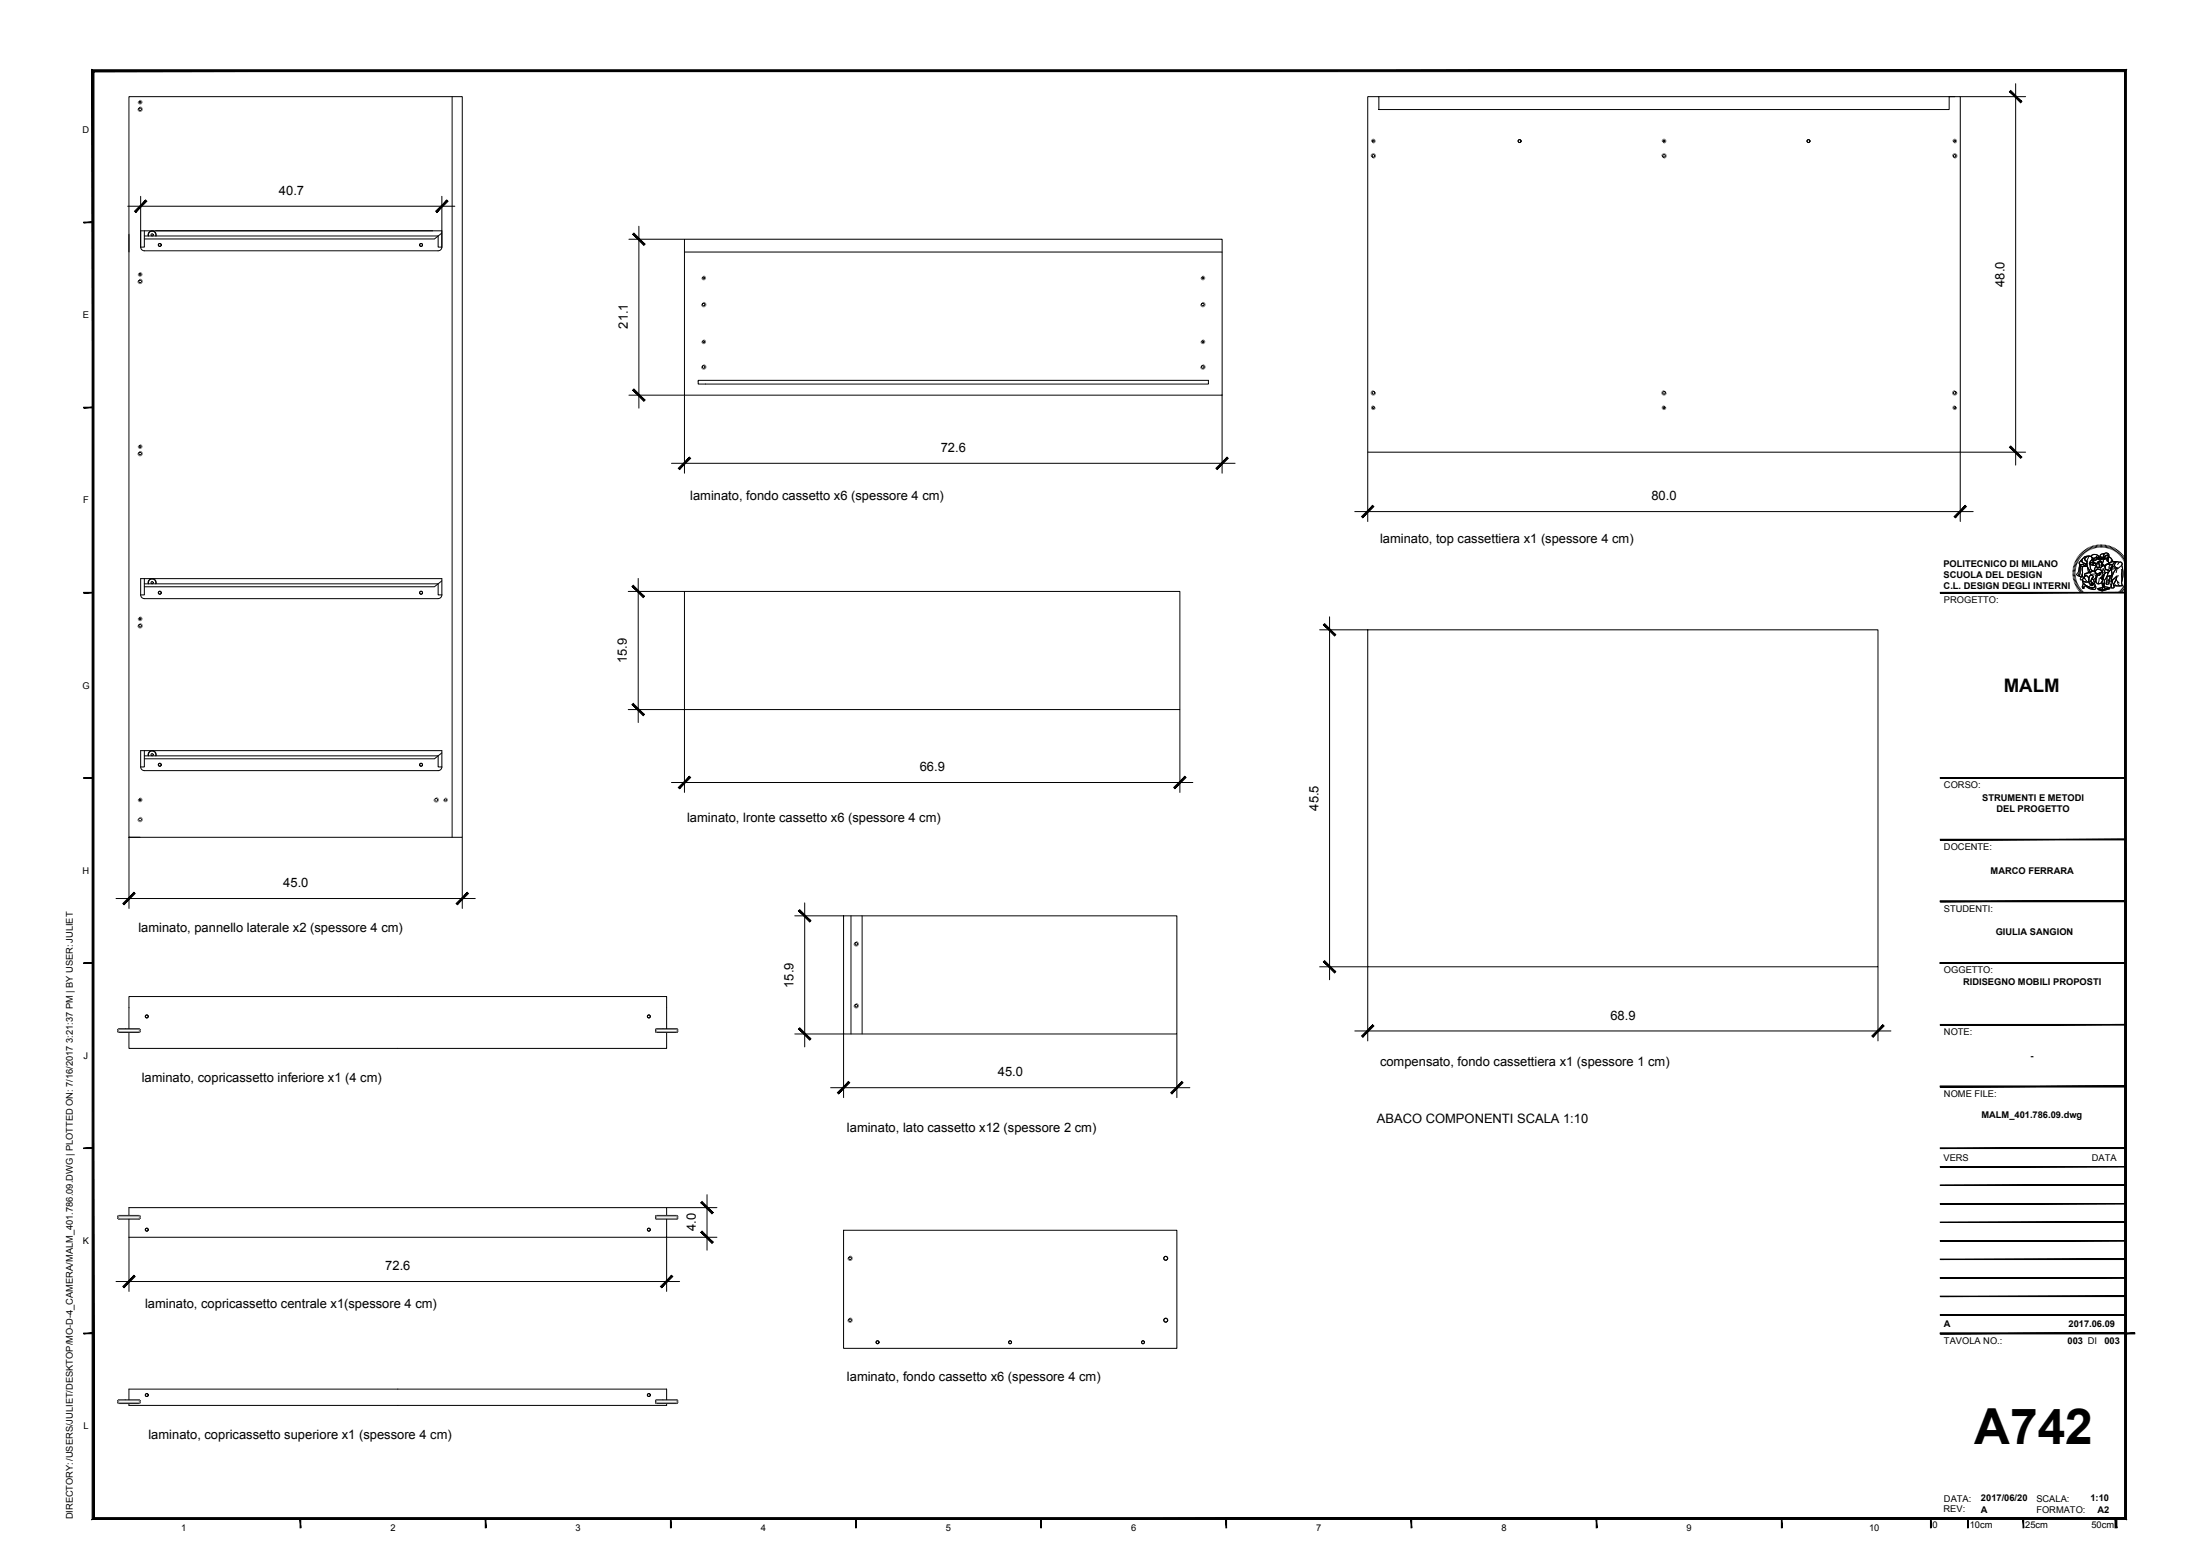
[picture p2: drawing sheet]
<svg xmlns="http://www.w3.org/2000/svg" width="594mm" height="420mm" viewBox="0 0 594 420" stroke-linecap="round" stroke-linejoin="round" font-family="sans-serif">
<!-- layer: 0 -->
<g fill="none" stroke="#000" stroke-width=".27">
<path d="M34.8 26.1h90v200h-90zM122.1 26.1v200M369.3 26.1h3v3.5h154v-3.5h3v96h-160zM372.3 26.1h155.5M34.8 63.3v4.7M38 66.7a1 1 0 0 0 1 1h79.3a1 1 0 0 0 1-1M38 66.7v-4.4h81.3v4.4M39 62.3v4.4h-1M39 63.7h79.3v3h1M40 63.7a1.1 1.1 0 0 1 1.1-1.4 1.1 1.1 0 0 1 1 1.4M40.1 63.7a1.01 1.01 0 0 1 1-1.3 1.01 1.01 0 0 1 .9 1.3M42 62.3h74.8"/>
<path d="M119.3 62.9l-2 1.6h-78.3M184.8 64.6h145.2v42.1h-145.2zM184.8 68.1h145.2M188.5 102.7h137.8v1h-137.8zM39 156.2v4.4h-1M39 157.6h79.3v3h1M40 157.6a1.1 1.1 0 0 1 1.1-1.4 1.1 1.1 0 0 1 1 1.4M40.1 157.6a1.01 1.01 0 0 1 1-1.3 1.01 1.01 0 0 1 .9 1.3M119.3 156.8l-2 1.6h-78.3M184.8 159.7h133.8v31.9h-133.8zM38 160.6a1.02 1.02 0 0 0 1 1h79.3a1.02 1.02 0 0 0 1-1M38 160.6v-4.4h81.3v4.4"/>
<path d="M369.3 170.1h137.8v91h-137.8zM38 207.1a1 1 0 0 0 1 1h79.3a1 1 0 0 0 1-1M38 207.1v-4.4h81.3v4.4M39 202.7v4.4h-1M39 204.1h79.3v3h1M40 204.1a1.1 1.1 0 0 1 1.1-1.4 1.1 1.1 0 0 1 1 1.4M40.1 204.1a1.01 1.01 0 0 1 1-1.3 1.01 1.01 0 0 1 .9 1.3M119.3 203.3l-2 1.6h-78.3M34.8 226.1h3M227.8 247.3h90v31.9h-90zM229.8 247.3v31.9M232.8 247.3v31.9"/>
<path d="M34.8 278.8v4.3h145.2v-4.3M34.8 277.8v-8.7h145.2v8.7M34.8 328.2v-2.1h145.2v2.1M34.8 329.2v4.9h145.2v-4.9M227.8 332.2h90v31.9h-90zM34.8 378v-2.9h145.2v2.9M34.8 379v.5h145.2v-.5"/>
<circle cx="41.1" cy="63.4" r=".3"/>
<circle cx="41.1" cy="157.3" r=".3"/>
<circle cx="41.1" cy="203.8" r=".3"/>
</g>
<!-- layer: particolari -->
<g fill="none" stroke="#000" stroke-width=".27">
<path d="M529.4 26.1h17.6M544.3 22.6v103M34.5 55.7h88.3M38 53v13.7M119.3 53v13.7M169.8 64.6h15M172.5 61.1v49.1M169.8 106.7h15M184.8 106.8v21M330 106.8v21M181.3 125.1h152.2M365.8 138.1h167"/>
<path d="M369.3 122.2v18.6M529.3 122.2v18.6M529.4 122.1h17.6M169.7 159.7h15.1M172.3 156.2v38.9M356.4 170.1h12.9M359 166.6v98M169.7 191.6h15.1M184.8 191.7v22.3M318.6 191.7v22.3M181.3 211.3h140.8M34.8 226.2v19.1"/>
<path d="M124.8 226.2v19.1M31.3 242.6h97M214.6 247.3h13.1M217.3 243.8v38.9M32 277.8h5.6l.2 .2v.6l-.2 .2h-5.6l-.2-.2v-.6zM177.2 277.8h5.6l.2 .2v.6l-.2 .2h-5.6l-.2-.2v-.6zM214.6 279.2h13.1M227.8 279.3v17.1M317.8 279.3v17.1M356.4 261.1h12.9M365.8 278.4h144.8M369.3 261.1v20"/>
<path d="M507.1 261.1v20M224.3 293.7h97M31.8 328.4l.2-.2h5.6l.2 .2v.6l-.2 .2h-5.6l-.2-.2zM34.8 334.2v14.5M177 328.4l.2-.2h5.6l.2 .2v.6l-.2 .2h-5.6l-.2-.2zM180 334.2v14.5M180.1 326.1h13.5M180.1 334.1h13.5M190.9 322.6v15M31.3 346h152.2M32 378h5.6l.2 .2v.6l-.2 .2h-5.6l-.2-.2v-.6zM177.2 378h5.6l.2 .2v.6l-.2 .2h-5.6l-.2-.2v-.6z"/>
<circle cx="37.8" cy="29.5" r=".4"/>
<circle cx="37.8" cy="27.6" r=".3"/>
<circle cx="370.8" cy="38.1" r=".3"/>
<circle cx="410.3" cy="38.1" r=".4"/>
<circle cx="449.3" cy="38.1" r=".3"/>
<circle cx="488.4" cy="38.1" r=".4"/>
<circle cx="527.8" cy="38.1" r=".3"/>
<circle cx="370.8" cy="42.1" r=".4"/>
<circle cx="449.3" cy="42.1" r=".4"/>
<circle cx="527.8" cy="42.1" r=".4"/>
<circle cx="37.8" cy="76" r=".4"/>
<circle cx="37.8" cy="74.1" r=".3"/>
<circle cx="43.2" cy="66.1" r=".4"/>
<circle cx="113.7" cy="66.1" r=".4"/>
<circle cx="190" cy="75.1" r=".3"/>
<circle cx="324.8" cy="75.1" r=".3"/>
<circle cx="190" cy="82.2" r=".4"/>
<circle cx="190" cy="99.1" r=".4"/>
<circle cx="190" cy="92.3" r=".3"/>
<circle cx="324.8" cy="99.1" r=".4"/>
<circle cx="324.8" cy="82.2" r=".4"/>
<circle cx="324.8" cy="92.3" r=".3"/>
<circle cx="370.8" cy="106.1" r=".4"/>
<circle cx="370.8" cy="110.1" r=".3"/>
<circle cx="449.3" cy="106.1" r=".4"/>
<circle cx="449.3" cy="110.1" r=".3"/>
<circle cx="527.8" cy="106.1" r=".4"/>
<circle cx="527.8" cy="110.1" r=".3"/>
<circle cx="37.8" cy="122.5" r=".4"/>
<circle cx="37.8" cy="120.6" r=".3"/>
<circle cx="37.8" cy="169" r=".4"/>
<circle cx="37.8" cy="167.1" r=".3"/>
<circle cx="43.2" cy="160.1" r=".4"/>
<circle cx="113.7" cy="160.1" r=".4"/>
<circle cx="37.8" cy="216" r=".3"/>
<circle cx="43.2" cy="206.5" r=".4"/>
<circle cx="113.7" cy="206.5" r=".4"/>
<circle cx="117.8" cy="216" r=".4"/>
<circle cx="120.3" cy="216" r=".3"/>
<circle cx="37.8" cy="221.3" r=".4"/>
<circle cx="231.2" cy="254.9" r=".4"/>
<circle cx="39.6" cy="274.5" r=".4"/>
<circle cx="175.2" cy="274.5" r=".4"/>
<circle cx="231.2" cy="271.6" r=".4"/>
<circle cx="39.6" cy="332" r=".4"/>
<circle cx="175.2" cy="332" r=".4"/>
<circle cx="229.5" cy="339.8" r=".4"/>
<circle cx="314.8" cy="339.8" r=".52"/>
<circle cx="229.5" cy="356.5" r=".4"/>
<circle cx="314.8" cy="356.5" r=".52"/>
<circle cx="39.6" cy="376.7" r=".4"/>
<circle cx="175.2" cy="376.7" r=".4"/>
<circle cx="237" cy="362.4" r=".4"/>
<circle cx="272.8" cy="362.4" r=".4"/>
<circle cx="308.6" cy="362.4" r=".4"/>
</g>
<!-- layer: filatura -->
<g fill="none" stroke="#808080" stroke-width=".27">
<path d="M37.8 28.9a.6 .6 0 0 1 .6 .6 .6 .6 0 0 1-.6 .6 .6 .6 0 0 1-.6-.6M37.8 27.1a.5 .5 0 0 1 .5 .5 .5 .5 0 0 1-.5 .5 .5 .5 0 0 1-.5-.5M370.3 38.1a.5 .5 0 0 1 .5-.5 .5 .5 0 0 1 .5 .5 .5 .5 0 0 1-.5 .5M448.8 38.1a.5 .5 0 0 1 .5-.5 .5 .5 0 0 1 .5 .5 .5 .5 0 0 1-.5 .5M527.3 38.1a.5 .5 0 0 1 .5-.5 .5 .5 0 0 1 .6 .5 .5 .5 0 0 1-.6 .5M370.2 42.1a.6 .6 0 0 1 .6-.6 .6 .6 0 0 1 .6 .6 .6 .6 0 0 1-.6 .6M448.7 42.1a.6 .6 0 0 1 .6-.6 .6 .6 0 0 1 .6 .6 .6 .6 0 0 1-.6 .6M527.3 42.1a.6 .6 0 0 1 .5-.6 .6 .6 0 0 1 .6 .6 .6 .6 0 0 1-.6 .6M37.8 75.4a.6 .6 0 0 1 .6 .6 .6 .6 0 0 1-.6 .6 .6 .6 0 0 1-.6-.6M37.8 73.6a.5 .5 0 0 1 .5 .5 .5 .5 0 0 1-.5 .5 .5 .5 0 0 1-.5-.5M190 74.6a.5 .5 0 0 1 .5 .5 .5 .5 0 0 1-.5 .5 .5 .5 0 0 1-.5-.5M324.8 74.6a.5 .5 0 0 1 .5 .5 .5 .5 0 0 1-.5 .5 .5 .5 0 0 1-.5-.5"/>
<path d="M190 98.5a.6 .6 0 0 1 .6 .6 .6 .6 0 0 1-.6 .6 .6 .6 0 0 1-.6-.6M190 81.7a.6 .6 0 0 1 .6 .5 .6 .6 0 0 1-.6 .6 .6 .6 0 0 1-.6-.6M190 91.8a.5 .5 0 0 1 .5 .5 .5 .5 0 0 1-.5 .5 .5 .5 0 0 1-.5-.5M324.8 98.5a.6 .6 0 0 1 .6 .6 .6 .6 0 0 1-.6 .6 .6 .6 0 0 1-.6-.6M324.8 81.7a.6 .6 0 0 1 .6 .5 .6 .6 0 0 1-.6 .6 .6 .6 0 0 1-.6-.6M324.8 91.8a.5 .5 0 0 1 .5 .5 .5 .5 0 0 1-.5 .5 .5 .5 0 0 1-.5-.5M370.8 105.5a.6 .6 0 0 0-.6 .6 .6 .6 0 0 0 .6 .6 .6 .6 0 0 0 .6-.6M370.8 109.6a.5 .5 0 0 0-.5 .5 .5 .5 0 0 0 .5 .5 .5 .5 0 0 0 .5-.5M449.3 105.5a.6 .6 0 0 0-.6 .6 .6 .6 0 0 0 .6 .6 .6 .6 0 0 0 .6-.6M449.3 109.6a.5 .5 0 0 0-.5 .5 .5 .5 0 0 0 .5 .5 .5 .5 0 0 0 .5-.5M527.8 105.5a.6 .6 0 0 0-.5 .6 .6 .6 0 0 0 .5 .6 .6 .6 0 0 0 .6-.6M527.8 109.6a.5 .5 0 0 0-.5 .5 .5 .5 0 0 0 .5 .5 .5 .5 0 0 0 .6-.5"/>
<path d="M37.8 121.9a.6 .6 0 0 1 .6 .6 .6 .6 0 0 1-.6 .6 .6 .6 0 0 1-.6-.6M37.8 120.1a.5 .5 0 0 1 .5 .5 .5 .5 0 0 1-.5 .5 .5 .5 0 0 1-.5-.5M37.8 168.4a.6 .6 0 0 1 .6 .6 .6 .6 0 0 1-.6 .6 .6 .6 0 0 1-.6-.6M37.8 166.6a.5 .5 0 0 1 .5 .5 .5 .5 0 0 1-.5 .5 .5 .5 0 0 1-.5-.5M37.8 215.5a.5 .5 0 0 1 .5 .5 .5 .5 0 0 1-.5 .5 .5 .5 0 0 1-.5-.5M117.8 215.4a.6 .6 0 0 1 .6 .6 .6 .6 0 0 1-.6 .6 .6 .6 0 0 1-.6-.6M120.3 215.5a.5 .5 0 0 1 .5 .5 .5 .5 0 0 1-.5 .5 .5 .5 0 0 1-.5-.5M37.8 220.7a.6 .6 0 0 1 .6 .6 .6 .6 0 0 1-.6 .6 .6 .6 0 0 1-.6-.6M231.2 254.3a.6 .6 0 0 1 .6 .6 .6 .6 0 0 1-.6 .6 .6 .6 0 0 1-.6-.6M31.8 278h6M31.8 278.6h6M32 277.8v1"/>
<path d="M37.6 277.8v1M177 278h6M177 278.6h6M177.2 277.8v1M182.8 277.8v1M231.2 271a.6 .6 0 0 1 .6 .6 .6 .6 0 0 1-.6 .6 .6 .6 0 0 1-.6-.6M31.8 328.4h6M31.8 329h6M32 328.2v1M37.6 328.2v1M177 328.4h6M177 329h6"/>
<path d="M177.2 328.2v1M182.8 328.2v1M229.5 339.2a.6 .6 0 0 1 .6 .6 .6 .6 0 0 1-.6 .6 .6 .6 0 0 1-.6-.6M229.5 355.9a.6 .6 0 0 1 .6 .6 .6 .6 0 0 1-.6 .6 .6 .6 0 0 1-.6-.6M31.8 378.2h6M31.8 378.8h6M32 378v1M37.6 378v1M177 378.2h6M177 378.8h6M177.2 378v1M182.8 378v1"/>
</g>
<!-- layer: particolari -->
<path d="M25.1 19.1h534.1v381.5h-534.1z" fill="none" stroke="#fff" stroke-width=".27"/>
<!-- layer: 0 -->
<g fill="#000" stroke="#000" stroke-width=".27">
<path d="M542.6 24.8l3 3 .4-.4zM542.6 24.8l.4-.4 3 3z"/>
<path d="M39.3 54l-2.6 3.4 2.9-3.1zM39.3 54l-2.6 3.4-.4-.4z"/>
<path d="M117.7 57l.3 .4 2.7-3.4zM120.7 54l.3 .3-3 3.1z"/>
<path d="M170.9 63.3l3 3 .3-.4zM170.9 63.3l.3-.4 3 3z"/>
<path d="M171.2 105l-.3 .4 3.3 2.6zM170.9 105.4l3.3 2.6-.3 .4z"/>
<path d="M186.2 123.5l-2.7 3.3 3-3zM183.2 126.4l3-2.9-2.7 3.3z"/>
<path d="M328.3 126.4l.4 .4 2.7-3.3zM331.4 123.5l.3 .3-3 3z"/>
<path d="M370.7 136.5l-2.7 3.3 3-3zM370.7 136.5l-2.7 3.3-.3-.3z"/>
<path d="M530.7 136.5l-3 3 .3 .3zM530.7 136.5l.3 .3-3 3z"/>
<path d="M543 120.4l-.4 .4 3.4 2.6zM542.6 120.8l3.4 2.6-.4 .4z"/>
<path d="M170.7 158.4l3 3 .3-.4zM170.7 158.4l.3-.4 3 3z"/>
<path d="M357.4 168.7l3 3 .3-.3zM357.4 168.7l.3-.3 3 3z"/>
<path d="M171 189.9l-.3 .4 3.3 2.6zM170.7 190.3l3.3 2.6-.3 .4z"/>
<path d="M186.2 209.6l-2.7 3.4 3-3zM186.2 209.6l-2.7 3.4-.3-.4z"/>
<path d="M316.9 212.6l.4 .4 2.7-3.4zM320 209.6l.3 .4-3 3z"/>
<path d="M36.2 241l-2.7 3.3 3-3zM36.2 241l-2.7 3.3-.3-.3z"/>
<path d="M123.2 244l.3 .3 2.7-3.3zM126.2 241l.3 .3-3 3z"/>
<path d="M215.6 246l3 3 .4-.4zM215.6 246l.4-.4 3 3z"/>
<path d="M357.7 259.4l-.3 .3 3.3 2.7zM357.4 259.7l3.3 2.7-.3 .3z"/>
<path d="M216 277.5l-.4 .4 3.4 2.6zM215.6 277.9l3.4 2.6-.4 .4z"/>
<path d="M370.7 276.7l-2.7 3.3 3-2.9zM370.7 276.7l-2.7 3.3-.3-.3z"/>
<path d="M505.5 279.7l.3 .3 2.7-3.3zM508.5 276.7l.3 .4-3 2.9z"/>
<path d="M229.1 292l-2.6 3.4 3-3zM229.1 292l-2.6 3.4-.4-.3z"/>
<path d="M319.1 292l-3 3.1 .4 .3zM319.1 292l.4 .4-3 3z"/>
<path d="M189.6 332.4l-.3 .4 3.3 2.6zM189.3 332.8l3.3 2.6-.3 .4z"/>
<path d="M189.3 324.7l3 3.1 .3-.4zM189.3 324.7l.3-.3 3 3z"/>
<path d="M36.2 344.4l-2.7 3.3 3-3zM33.2 347.4l3-3-2.7 3.3z"/>
<path d="M178.4 347.4l.3 .3 2.7-3.3zM181.4 344.4l.3 .3-3 3z"/>
</g>
<!-- layer: G-ANNO-LOGO -->
<g fill="none" stroke="#000" stroke-width=".27">
<path d="M559.7 154.7h.7M559.7 154.4h.7M559.8 154l.6 .1M559.8 153.7l.7 .1M559.8 153.3l.7 .1M559.9 153l.7 .1M560 152.6l.7 .2M560.1 152.3l.7 .2M560.2 151.9l.7 .3M560.4 151.6l.6 .3M560.4 155l-.7 .1M560.4 155.4h-.7"/>
<path d="M560.5 155.7l-.7 .1M560.5 156l-.7 .1M560.5 151.3l.6 .3M560.6 156.3l-.7 .2M560.7 156.7l-.7 .1M560.7 151l.6 .3M560.7 157l-.6 .2M560.9 157.3l-.7 .2M560.9 150.7l.6 .3M561 157.6l-.6 .3M561.1 150.4l.5 .4M561.1 157.9l-.6 .3"/>
<path d="M561.3 158.2l-.6 .3M561.3 150.1l.5 .4M561.4 158.4l-.5 .4M561.5 149.8l.5 .4M561.6 152.3l.7 .1a.84 .84 0 0 0 1.2-.1l.1 .6-.9 .1a.78 .78 0 0 1-1.1-.5zM561.6 152.3l.1 .5M561.6 158.7l-.5 .4M561.8 149.5l.5 .5M561.8 152.9l-.3 .5-.1 1.4-.3 .6 .3 .2M561.8 159l-.5 .4M561.9 151.4l.3-.3v.3a.81 .81 0 0 0 .9 .8l.4 .1-.5 .3-.6-.2-.4 .1a.51 .51 0 0 1-.6-.4 .51 .51 0 0 1 .4-.6zM562 149.3l.5 .5"/>
<path d="M562 159.2l-.5 .5M562 152.9l-.2 .4-.1 1.5-.3 .8 .8 .2M562 152.9l.5 .1-.2 .4 .1 1.2-.1 1.1-.2 .1a.44 .44 0 0 1-.5-.2 .44 .44 0 0 1 0-.6l.2-1.6zM562.2 151.1l-.5 .6a.44 .44 0 0 0-.2 .5 .44 .44 0 0 0 .4 .3l.5-.1 .5 .3 .6-.4-.4-.1a.75 .75 0 0 1-.9-.8l.1-.5 .5-.5 .8-.2a.82 .82 0 0 1 1.1 .2 .82 .82 0 0 1-.1 1 1.01 1.01 0 0 0-.2 1.5 .98 .98 0 0 0 .8 1.3l-.6 .1M562.2 159.5l-.5 .4M562.3 149l.4 .5M562.3 156.5a1.22 1.22 0 0 0 1.8 .5M562.4 150.8l.5-.5 1.4-.1a.86 .86 0 0 0-1 .2 .86 .86 0 0 0-.2 1l.5 .1-.1 .8-.4-.1a.75 .75 0 0 1-.9-.8zM562.4 156.8l.6 .3 1.1-.1 .4 .7-.1 .3 .3-.2 .2 .4-.1-.6 .3 .4-.2-.4 .5 .1-.9-.6 .4-.8 .3 .1 .4 1.1a.88 .88 0 0 1-.2 1.2 .88 .88 0 0 1-1.2-.2l-1.6-1zM562.4 156.8l.1 .6 .7 .7 2 .8M562.5 159.7l-.5 .5M562.5 153l1.1-.1 .6 1.2v.5l-.4 .1a.6 .6 0 0 0-.8 .7l.1 .1-.3 .4a.56 .56 0 0 1-.5-.8v-1.7z"/>
<path d="M562.5 153l-.2 .6v2.1M562.5 148.8l.5 .5M562.6 157.5l1.6 1a1.02 1.02 0 0 0 1.6-.4 .66 .66 0 0 1 0 1 .66 .66 0 0 1-.9 0l-1.3-.6a.44 .44 0 0 0-.5-.3 .44 .44 0 0 0-.4 .5v.2h-.2a.85 .85 0 0 1 0-1.2zM562.6 157.5l-.1 .2a.79 .79 0 0 0 0 1.2l.3-.2-.2-.1a.52 .52 0 0 1 .5-.4 .52 .52 0 0 1 .5 .3l.8 .5a1.27 1.27 0 0 0 1.5-.1l-.1-.8M562.7 159.9l-.5 .5M562.8 156l-.1-.1a.5 .5 0 0 0-.8-.1 .5 .5 0 0 0 .2 .8 .61 .61 0 0 1 .5-.4 .61 .61 0 0 1 .6 .4l.2 .2M562.8 148.6l.4 .5M563 155.6l.4-.2 .2 .1a.73 .73 0 0 1 .5 1v.5a1.22 1.22 0 0 1-1.8-.5l.6-.3-.1-.2zM563 155l1.2-.5 .3 .2 .2-.4 .5-.1 .5 .2 .3 .4a1 1 0 0 1 .1 1.2 1 1 0 0 1-1.1 .4v-.4a.48 .48 0 0 0-.2-.8 .48 .48 0 0 0-.6 .6l-.1 .2-.6-.6a.34 .34 0 0 1-.5 0 .34 .34 0 0 1 0-.4zM563.1 148.4l.4 .5M563.2 150.5l.9-.3a.75 .75 0 0 1 .9 .6 .75 .75 0 0 1-.6 .9l-.2 .4 .2 .4a1.44 1.44 0 0 0 .5 1.5l.2 .2h-.4l-.2 .5a.39 .39 0 0 1-.4-.2 .39 .39 0 0 1 .1-.5l-.6-1.3v-1.2a.57 .57 0 0 1-.6-.3 .57 .57 0 0 1 .2-.7zM563.3 155.3l.8 .7"/>
<path d="M563.4 155.4l-.5 .4v.4M563.4 148.2l.4 .6M563.6 152.9l-2-.1-.4 1.6-.5 .6 .3 .4M563.7 148l.3 .6M563.8 153.3l.2 1.3M564 150.5l-.4 .7-.1 1.3 .7 1.5a.31 .31 0 0 0-.1 .5 .31 .31 0 0 0 .5 0l.1-.2M564 147.8l.3 .7M564.2 154.6l-.4 .1a.6 .6 0 0 0-.8 .7l.1 .1M564.3 150.2a.99 .99 0 0 0-1.3 1l.6 .3M564.4 147.7l.2 .6M564.5 155.3a.47 .47 0 0 1 .7 .2 .47 .47 0 0 1-.3 .6l-.4 1 .9 .6-.5-.1 .2 .4-.3-.4 .1 .6-.2-.4-.3 .2 .1-.3-.4-.5v-1.1zM564.5 155.3a.47 .47 0 0 1 .7 .2 .47 .47 0 0 1-.3 .6l-.4 1 .9 .7-.5-.2 .2 .4-.3-.4 .1 .6-.2-.4-.3 .2 .1-.3-.4-.5v-1.2z"/>
<path d="M564.5 152.1l.8-.3 .2 .2-.3 .2 .1 .4a.6 .6 0 0 1-.8-.5zM564.5 151.5l.9-.4-.1 .6-1.1 .5zM564.5 152.1a.58 .58 0 0 0 .8 .5M564.6 150.3l.7-.6 1.1 .2a.3 .3 0 0 1 .3 .3 .3 .3 0 0 1-.4 .3l-.2-.2-.7 .5-.5-.2M564.7 147.6l.2 .6M564.8 150l1.1-.3 .7 .4a.22 .22 0 0 1 .1 .3 .22 .22 0 0 1-.2 .1l-.4-.2-.8 .5-.7-.5zM564.9 150.6l.7 .2 .5-.5 .4 .2-.3 .6-.3 .2-.5-.2-.6 .1zM565 147.4l.3 .7M565.2 154.2l.5 .2 .5 .6a.76 .76 0 0 1-.4 1.1M565.2 152.1h.9l-.3 .1a.37 .37 0 0 1-.2 .5 .37 .37 0 0 1-.4-.4zM565.2 156.5l.4 1a.79 .79 0 0 1 0 .9 .79 .79 0 0 1-.9 .3M565.3 151.8l.2 .2"/>
<path d="M565.4 151.5l-.1 .2-1.1 .5M565.4 155l-.8 .2M565.4 147.4l.2 .6M565.4 151.2l-.3 .5M565.5 154.7l.7 .5M565.6 152a.33 .33 0 0 0-.4 .4 .33 .33 0 0 0 .4 .3 .33 .33 0 0 0 .2-.5l.3-.1-.6 .1M565.7 155.2a.7 .7 0 0 1 .1 .9 .7 .7 0 0 1-.9 .2M565.7 154.4l.2-.4a.94 .94 0 0 1 1.3-.1l.3 .2a.27 .27 0 0 1 .1 .3 .27 .27 0 0 1-.3 .2l-1.1 .4 .6 .4 .4-.3 .1-.4a.43 .43 0 0 0 .3-.4 .43 .43 0 0 0-.4-.4l-.9-.2-.5 .7-.2-.1v-.5l.4-.8 .3 .2h1.1l.5-.4-.1-.3 .7 .2 .1 1a.82 .82 0 0 0-.1 1.1l-.3 .5-.5 .2-.2 .5h-.3l.5 .2v.4l.2-.3-.4 1.1a.96 .96 0 0 1-1.4 0l-.4-.4 .4-.6 .2-1.1M565.7 154.1l.7-.5 .5 .1 .5 .4a.31 .31 0 0 1 .2 .5 .31 .31 0 0 1-.5 0l-.3 .2a.5 .5 0 0 1-.5 .3 .5 .5 0 0 1-.5-.5zM565.7 147.3l.2 .6M565.7 157l.8 .7M565.9 151.1l.1 .1"/>
<path d="M566 150.7l.2 .1M566 153l-.3 .4-.1 .9M566.1 156.4v.9M566.1 147.2l.1 .7M566.1 150.7v.1M566.2 155l.8-.3a.2 .2 0 0 1 .3-.1 .2 .2 0 0 1-.1 .3l-.4 .5-.6-.2zM566.2 155.8l-.3 1-.4 .4M566.3 155.2h-.1M566.4 150.9l.8-.1a.23 .23 0 0 1 .3 .2 .23 .23 0 0 1-.4 .2zM566.4 147.2l.1 .6M566.5 150.5l-.3 .6-.3 .2-.5-.2-.5 .2M566.5 158.9l2-.5 1.2 .3-2.1 .6z"/>
<path d="M566.5 158.9l1.1 .4v.3l-1.1-.4zM566.6 151.6h.8l.5 1a.23 .23 0 0 1-.1 .3 .23 .23 0 0 1-.3-.1 .23 .23 0 0 1 .1-.3l-.2-.7a.44 .44 0 0 0-.6-.1 .44 .44 0 0 0 0 .7 .43 .43 0 0 1 .2 .5 .43 .43 0 0 1-.4 .3l-.6-.3zM566.8 151.7l.4-.1 .4 .7a.64 .64 0 0 1-.1 .7 .64 .64 0 0 1-.6 .2zM566.8 147.1v.7M566.9 150.7v-.2a.52 .52 0 0 1 .8 .4l-.2 .1M566.9 155.2h.1M566.9 156.1l-.4 1.6 1.1-.3M566.9 150.5a.52 .52 0 0 1 .8 .4l-.2 .1-.2-.3h-.4zM566.9 154.8l.2 .1M567 155.1h.1M567 154.9h.1M567.1 151.9h.1"/>
<path d="M567.1 151.9l-.2 .1M567.2 147.1v.7M567.2 150.8l-.4-.1-.4 .2h.3a.38 .38 0 0 0 .4 .3 .38 .38 0 0 0 .3-.3l-.2-.2 .1 .2M567.2 153.2l.1 .7M567.3 155.9l.2 .1 .1-.4a.27 .27 0 0 1 .2-.3 .27 .27 0 0 1 .3 .1l-.4 1.2v-.4h-.3zM567.3 154.6l-.2 .6a.51 .51 0 0 1-.8-.1M567.3 151.7l.3 .3-.1 .1M567.5 151.9a.43 .43 0 0 0-.7-.2 .43 .43 0 0 0 0 .7 .49 .49 0 0 1 0 .8 .49 .49 0 0 1-.7-.5l.3-.9 .8-.3 .5 .5 .2 .6a.23 .23 0 0 1-.2 .3 .23 .23 0 0 1-.2-.3M567.5 147.1v.7M567.6 152.2l-.2 .1M567.6 152a.41 .41 0 0 1-.1 .6 .41 .41 0 0 1-.5 0l-.1-.1M567.6 152.9l-.3 .3h-.4"/>
<path d="M567.6 159.3l2.1-.6v.3l-2.1 .6zM567.6 159.3v.3M567.7 150.9h.1a.98 .98 0 0 1 0 1.2h-.1M567.8 155.4h.1M567.8 156.1l-.2 .4 .3-.2M567.8 150.5l.1 .4M567.8 152.5l-.1-.5a.84 .84 0 0 0 .1-1.1l-.5-.5a.45 .45 0 0 1-.2-.6 .45 .45 0 0 1 .6-.2 .27 .27 0 0 1 .5-.1 .27 .27 0 0 1-.2 .5l.1 1.1 .2-.1v-.4a.42 .42 0 0 0 .3 .3 .42 .42 0 0 0 .5-.1l-.1 .6 .2-.1 .4 .7-1.1 .7M567.9 147.1l-.1 .7M567.9 155.8l-.1 .2-.1-.2M567.9 153.5l-.1 1.3M567.9 152.7l.5 .2M568 157.6l.2-.2 .1 1.1-.3-.6-.3 .7z"/>
<path d="M568.1 154.7l-.4 .3v.5M568.2 155.3l-.4 .1-.2 .6h-.4l.3 .3 .2-.1M568.2 153.6l-.4 .8M568.2 147.1l-.1 .7M568.2 149.6h-.5a.61 .61 0 0 0-.6 .7M568.3 150.6l.3 .3 .4-.1M568.4 149.4h.6l.5 .4-.1 .8-.4 .9 .1-.7 .2-.5a.36 .36 0 0 0-.2-.4 .36 .36 0 0 0-.4 .1l-.3 .2-.1 .8-.2 .1-.1-.9zM568.4 149.4h.6l.5 .4-.1 .8-.4 .9 .1-.7 .2-.5-.2-.5-.2 .2a.79 .79 0 0 0-.6 1.1h-.2l-.1-.9zM568.5 152.7l.1-.1a.96 .96 0 0 1 1.2-.2 .63 .63 0 0 1 .8 .4 .63 .63 0 0 1-.4 .8 .88 .88 0 0 1-.8 .5 .88 .88 0 0 1-.8-.5zM568.5 150h.3a.31 .31 0 0 1 .4 0 .31 .31 0 0 1 .1 .3l-.2 .5a.4 .4 0 0 1-.5 .1 .4 .4 0 0 1-.3-.3zM568.5 150.3l.2 .1M568.5 154.6l.9-.1-.7 1.6a1.56 1.56 0 0 0-.5 1.5h-.2l-.3 .5-.1-1z"/>
<path d="M568.5 154.7l-.9 2.6 .2 .8-.2 .9 .4-1.1 .4 .9-.2-1.4-.4 .7M568.6 147.2l-.1 .7M568.6 150.7l.1 .1M568.6 153.7a.64 .64 0 0 0-.1 .9l.9-.1 .4-.6M568.6 150.4h.1M568.7 150.7h.1M568.9 147.2l-.1 .7M568.9 150.5h.3M569 155.6l.8-.1-.5 1.3 .1 .8-.3 .2-.4-.2zM569 150.5v.1M569.2 151.3l.4 .7M569.2 153.8h.1"/>
<path d="M569.3 147.3l-.2 .7M569.3 152.2a2.35 2.35 0 0 1 1.9-.5l-.7 .9zM569.4 154.5l-.7 1.6a1.56 1.56 0 0 0-.5 1.5M569.4 153.7l-.3 .1M569.4 150.3l.6 .4 .6 .9-.5 .2a.55 .55 0 0 1-.7-.1 .55 .55 0 0 1-.1-.7zM569.5 150.3l.5 .4 .4 .6M569.5 154l-.1 .1M569.6 147.4l-.2 .7M569.7 158.7v.3l-2 .6-1.2-.4v-.3l1.1 .4 2.1-.6a6.1 6.1 0 0 0-3.2 .2M569.8 155.5l-.5 1.3 .1 .8-.2 .2-.5-.2 .3-2M570 147.5l-.3 .7M570 153.6l.3 .1-.1 .7a.69 .69 0 0 1-.3 1.1l-.9 .1 .3-1.1z"/>
<path d="M570 153.4l-.1 .4M570 152.4l.4 .1 .1 .3M570.1 151.2l.5 .4M570.2 155.5l-1.2 .1M570.2 156.8l-.1 .3 .2 .2M570.3 147.7l-.3 .6M570.3 153.7v1.2l-.3 1a1.81 1.81 0 0 0-.1 2.1l.2 .1M570.5 156.6l1.1-1-.5 1.6a1.28 1.28 0 0 0-.2 1.4l-.2 .1a.45 .45 0 0 1-.6 0 .45 .45 0 0 1 .1-.7zM570.5 152.6a1.01 1.01 0 0 1 1.4-.9l.3 .1a.55 .55 0 0 1 .8 .2 .55 .55 0 0 1-.2 .8l-.3 .3a1.09 1.09 0 0 1-2-.3M570.5 152.8l-.4 .6a.69 .69 0 0 1-.5 .7 .69 .69 0 0 1-.8-.3 .75 .75 0 0 1 0-1.2l.5-.2a.33 .33 0 0 1 .4 .2 .33 .33 0 0 1-.2 .4v.2a.22 .22 0 0 0 .2 .3 .22 .22 0 0 0 .3-.2l.2-.4-.2-.5-.6-.2-.9 .4-.1 .6M570.6 154.4v.5M570.6 147.8l-.3 .6"/>
<path d="M570.9 148l-.3 .6M571 153.5l-.9 .1M571.1 157.8l.5 .4M571.2 148.1l-.3 .6M571.3 151.6l-1.1 .1-.9 .5M571.4 156.6l.8 .8M571.5 153.5a6.5 6.5 0 0 0-1.4 3.5l1.5-1.4 .5-.1M571.5 151.7a.92 .92 0 0 0-.5 1 .92 .92 0 0 0 .9 .7M571.5 151.7l.6 .1a.64 .64 0 0 1 .7 0 .64 .64 0 0 1 .2 .7l.2 1.2a7.8 7.8 0 0 1-.3 3.6l.3 .8-1.9 .1a.45 .45 0 0 1-.6-.3 .45 .45 0 0 1 .3-.6l.6-1.7-1.5 1.4a5.9 5.9 0 0 1 1.5-3.5l.3-.1a.93 .93 0 0 1-.9-.7 .93 .93 0 0 1 .5-1zM571.6 148.3l-.4 .6M571.6 155.6l-.5 1.6a1.22 1.22 0 0 0-.2 1.4l-.1 .1a.46 .46 0 0 1-.7 0 .46 .46 0 0 1 .1-.7l.3-1.4M571.7 153.6l-.3 1"/>
<path d="M571.8 157l.2 .9 .5 .3M571.8 148.5l-.4 .6M572.1 152.1l-.3 .3M572.1 148.7l-.4 .6M572.2 159.8l.4 .5M572.4 149l-.4 .5M572.4 159.6l.5 .5M572.6 159.4l.5 .4M572.7 149.2l-.5 .5M572.8 159.1l.6 .4M572.9 153.7v3.3M572.9 149.5l-.5 .4"/>
<path d="M572.9 152.6a9.8 9.8 0 0 1 0 5l.3 .5h-2.4M573 158.9l.6 .3M573.2 149.7l-.5 .5M573.2 158.6l.6 .4M573.4 150l-.5 .4M573.4 158.3l.6 .4M573.5 158l.6 .3M573.6 150.3l-.5 .4M573.7 157.7l.6 .3M573.8 150.6l-.6 .4M573.8 157.4l.6 .3M573.9 157.1l.7 .3"/>
<path d="M574 150.9l-.6 .3M574 156.8l.7 .2M574.1 156.5l.7 .2M574.2 151.2l-.6 .3M574.2 156.2l.7 .1M574.3 155.9l.6 .1M574.3 155.6h.7M574.3 151.5l-.6 .3M574.3 155.2l.7 .1M574.3 155h.7M574.5 151.8l-.7 .3M574.6 152.2l-.6 .2"/>
<path d="M574.7 152.5l-.6 .2M574.8 152.9l-.7 .1M574.9 153.2l-.7 .2M574.9 153.6l-.6 .1M575 153.9l-.7 .1M575 154.3h-.7M575 154.6h-.6M562.9 160.1l-.4 .6M563.2 160.3l-.4 .6M563.5 160.5l-.4 .6M563.7 160.7l-.3 .6M564 160.9l-.3 .6"/>
<path d="M564.3 161l-.3 .6M564.6 161.2l-.3 .6M564.9 161.3l-.2 .6M565.2 161.4l-.2 .6M565.5 161.5l-.2 .6M565.8 161.6l-.1 .6M566.2 161.6l-.2 .7M566.5 161.7l-.1 .6M566.8 161.7l-.1 .7M567.1 161.7v.7M567.4 161.7l.1 .7M567.8 161.7v.7"/>
<path d="M568.1 161.7l.1 .7M568.4 161.6l.1 .7M568.7 161.6l.2 .7M569.1 161.5l.1 .7M569.4 161.4l.2 .7M569.7 161.3l.2 .7M570 161.2l.2 .7M570.3 161.1l.3 .6M570.6 161l.3 .6M570.9 160.8l.3 .6M571.1 160.6l.4 .6M571.4 160.4l.4 .6"/>
<path d="M571.7 160.3l.4 .5M571.9 160l.5 .6"/>
</g>
<!-- layer: G-ANNO-TTLB -->
<g fill="#fff" stroke="#fff" stroke-width=".27">
<path d="M548.9 160.1l30.8 4.3-5.8-4.3zM548.9 160.1l30.8 4.3h-30.8z"/>
<path d="M573.9 145.5h5.8l-5.8 14.6zM579.7 145.5l-5.8 14.6 5.8 4.3z"/>
</g>
<path d="M548.9 160.1h25v-14.6h5.8v18.9h-30.8z" fill="none" stroke="#fff" stroke-width=".27"/>
<g fill="#000" stroke="#000" stroke-width=".27">
<path d="M24.9 18.8l.5 391v-390.5zM24.9 18.8l.5 391-.5 .5zM25.4 409.8l-.5 .5 548.8-.5zM24.9 410.3l548.8-.5 .5 .5zM573.7 19.3v390.5l.5 .5zM573.7 19.3l.5-.5v391.5zM25.4 19.3h548.3l.5-.5zM24.9 18.8h549.3l-548.8 .5z"/>
<path d="M22.6 60.1h2.5v-.1zM22.6 60h2.5l-2.5 .1z"/>
<path d="M22.6 110.1h2.5v-.1zM22.6 110h2.5l-2.5 .1z"/>
<path d="M22.6 160.1h2.5v-.1zM22.6 160h2.5l-2.5 .1z"/>
<path d="M523.9 160.1h50v-.1zM523.9 160h50l-50 .1z"/>
<path d="M22.6 210.1h2.5v-.1zM22.6 210h2.5l-2.5 .1z"/>
<path d="M523.9 210.1h50v-.1zM523.9 210h50l-50 .1z"/>
<path d="M523.9 226.8h50v-.2zM523.9 226.6h50l-50 .2z"/>
<path d="M523.9 243.3v.2l50-.2zM523.9 243.5l50-.2v.2z"/>
<path d="M523.9 260v.1l50-.1zM523.9 260.1l50-.1v.1z"/>
<path d="M523.9 260v.1l50-.1zM523.9 260.1l50-.1v.1z"/>
<path d="M523.9 260v.1l50-.1zM523.9 260.1l50-.1v.1z"/>
<path d="M523.9 260v.1l50-.1zM523.9 260.1l50-.1v.1z"/>
<path d="M523.9 243.5h50v-.2zM523.9 243.3h50l-50 .2z"/>
<path d="M22.6 260.1h2.5v-.1zM22.6 260h2.5l-2.5 .1z"/>
<path d="M523.9 276.6v.2l50-.2zM523.9 276.8l50-.2v.2z"/>
<path d="M523.9 293.3v.2l50-.2zM523.9 293.5l50-.2v.2z"/>
<path d="M523.9 293.3v.2l50-.2zM523.9 293.5l50-.2v.2z"/>
<path d="M22.6 310.1h2.5v-.1zM22.6 310h2.5l-2.5 .1z"/>
<path d="M523.9 320h50zM523.9 320.1l50-.1z"/>
<path d="M523.9 315h50zM523.9 315.1l50-.1z"/>
<path d="M523.9 310v.1l50-.1zM523.9 310.1l50-.1v.1z"/>
<path d="M523.9 340h50zM523.9 340.1l50-.1z"/>
<path d="M523.9 335h50zM523.9 335.1l50-.1z"/>
<path d="M523.9 330h50zM523.9 330.1l50-.1z"/>
<path d="M523.9 325h50zM523.9 325.1l50-.1z"/>
<path d="M523.9 360v.1l50-.1zM523.9 360.1l50-.1v.1z"/>
<path d="M523.9 360v.1l50-.1zM523.9 360.1l50-.1v.1z"/>
<path d="M523.9 355h50zM523.9 355.1l50-.1z"/>
<path d="M523.9 350h50zM523.9 350.1l50-.1z"/>
<path d="M523.9 345h50zM523.9 345.1l50-.1z"/>
<path d="M22.6 360.1h2.5v-.1zM22.6 360h2.5l-2.5 .1z"/>
<path d="M573.9 360.1h2.5v-.1zM573.9 360h2.5l-2.5 .1z"/>
<path d="M573.9 360.1h2.5v-.1zM573.9 360h2.5l-2.5 .1z"/>
<path d="M81 410.1l.2 2.4v-2.4zM81 410.1l.2 2.4h-.2z"/>
<path d="M131 410.1l.2 2.4v-2.4zM131 410.1l.2 2.4h-.2z"/>
<path d="M181 410.1l.2 2.4v-2.4zM181 410.1l.2 2.4h-.2z"/>
<path d="M231 410.1l.2 2.4v-2.4zM231 410.1l.2 2.4h-.2z"/>
<path d="M281 410.1l.2 2.4v-2.4zM281 410.1l.2 2.4h-.2z"/>
<path d="M331 410.1l.2 2.4v-2.4zM331 410.1l.2 2.4h-.2z"/>
<path d="M381 410.1l.2 2.4v-2.4zM381 410.1l.2 2.4h-.2z"/>
<path d="M431 410.1l.2 2.4v-2.4zM431 410.1l.2 2.4h-.2z"/>
<path d="M481 410.1l.2 2.4v-2.4zM481 410.1l.2 2.4h-.2z"/>
<path d="M521.3 410.1v2.4h.2zM521.3 410.1h.2v2.4z"/>
<path d="M531.3 410.1l.2 2.4v-2.4zM531.3 410.1l.2 2.4h-.2z"/>
<path d="M546.3 410.1l.2 2.4v-2.4zM546.3 410.1l.2 2.4h-.2z"/>
<path d="M571.1 410.1l.5 2.4v-2.4zM571.1 410.1l.5 2.4h-.5z"/>
</g>
<text font-size="13.4" x="533.1" y="389.8">A742</text>
<text font-size="5" x="541.1" y="186.8">MALM</text>
<g font-size="3.5">
<text x="75.3" y="52.7">40.7</text>
<text x="541.3" y="77.4" transform="rotate(-90 541.3 77.4)">48.0</text>
<text x="169.5" y="88.8" transform="rotate(-90 169.5 88.8)">21.1</text>
<text x="254" y="122.1">72.6</text>
<text x="186.4" y="135.1">laminato, fondo cassetto x6 (spessore 4 cm)</text>
<text x="445.9" y="135.1">80.0</text>
<text x="372.6" y="146.7">laminato, top cassettiera x1 (spessore 4 cm)</text>
<text x="169.3" y="179.1" transform="rotate(-90 169.3 179.1)">15.9</text>
<text x="248.4" y="208.3">66.9</text>
<text x="356" y="218.9" transform="rotate(-90 356 218.9)">45.5</text>
<text x="185.5" y="222.1">laminato, lronte cassetto x6 (spessore 4 cm)</text>
<text x="76.5" y="239.6">45.0</text>
<text x="37.4" y="251.8">laminato, pannello laterale x2 (spessore 4 cm)</text>
<text x="214.3" y="266.7" transform="rotate(-90 214.3 266.7)">15.9</text>
<text x="434.9" y="275.4">68.9</text>
<text x="372.6" y="287.9">compensato, fondo cassettiera x1 (spessore 1 cm)</text>
<text x="38.3" y="292">laminato, copricassetto inferiore x1 (4 cm)</text>
<text x="269.5" y="290.7">45.0</text>
<text x="228.7" y="305.6">laminato, lato cassetto x12 (spessore 2 cm)</text>
<text x="371.8" y="303.1">ABACO COMPONENTI SCALA 1:10</text>
<text x="187.9" y="332.4" transform="rotate(-90 187.9 332.4)">4.0</text>
<text x="104" y="343">72.6</text>
<text x="39.2" y="353.3">laminato, copricassetto centrale x1(spessore 4 cm)</text>
<text x="228.7" y="373">laminato, fondo cassetto x6 (spessore 4 cm)</text>
<text x="40.1" y="388.5">laminato, copricassetto superiore x1 (spessore 4 cm)</text>
</g>
<g font-size="2.5">
<text x="22.3" y="36">D</text>
<text x="22.4" y="85.9">E</text>
<text x="22.5" y="136">F</text>
<text x="524.8" y="153">POLITECNICO DI MILANO</text>
<text x="524.8" y="156">SCUOLA DEL DESIGN</text>
<text x="524.8" y="159">C.L. DESIGN DEGLI INTERNI</text>
<text x="524.9" y="162.8">PROGETTO:</text>
<text x="22.2" y="185.9">G</text>
<text x="524.9" y="212.8">CORSO:</text>
<text x="535.3" y="216.3">STRUMENTI E METODI</text>
<text x="539.1" y="219.3">DEL PROGETTO</text>
<text x="524.9" y="229.5">DOCENTE:</text>
<text x="22.3" y="235.9">H</text>
<text x="537.5" y="235.9">MARCO FERRARA</text>
<text x="524.9" y="246.2">STUDENTI:</text>
<text x="538.9" y="252.5">GIULIA SANGION</text>
<text x="524.9" y="262.8">OGGETTO:</text>
<text x="530.1" y="266">RIDISEGNO MOBILI PROPOSTI</text>
<text x="524.9" y="279.5">NOTE:</text>
<text x="22.6" y="286">J</text>
<text x="548.3" y="286">-</text>
<text x="524.9" y="296.2">NOME FILE:</text>
<text x="535.1" y="301.9">MALM_401.786.09.dwg</text>
<text x="524.8" y="313.4">VERS</text>
<text x="564.9" y="313.4">DATA</text>
<text x="22.4" y="335.9">K</text>
<text x="524.9" y="358.4">A</text>
<text x="558.6" y="358.4">2017.06.09</text>
<text x="524.9" y="363">TAVOLA NO.:</text>
<text x="558.3" y="363">003 DI</text>
<text x="568.3" y="363">003</text>
<text x="22.5" y="385.9">L</text>
<text x="524.9" y="405.5">DATA:</text>
<text x="534.9" y="405.4">2017/06/20</text>
<text x="549.9" y="405.4">SCALA:</text>
<text x="564.5" y="405.4">1:10</text>
<text x="19.7" y="410.3" transform="rotate(-90 19.7 410.3)">DIRECTORY:/USERS/JULIET/DESKTOP/MO-D-4_CAMERA/MALM_401.786.09.DWG | PLOTTED ON: 7/16/2017 3:21:37 PM | BY USER: JULIET</text>
<text x="48.9" y="413.4">1</text>
<text x="105.4" y="413.4">2</text>
<text x="155.4" y="413.4">3</text>
<text x="205.4" y="413.4">4</text>
<text x="255.4" y="413.4">5</text>
<text x="305.4" y="413.4">6</text>
<text x="355.4" y="413.4">7</text>
<text x="405.4" y="413.4">8</text>
<text x="455.4" y="413.4">9</text>
<text x="504.7" y="413.4">10</text>
<text x="521.9" y="412.5">0</text>
<text x="524.8" y="408.4">REV:</text>
<text x="531.9" y="412.5">10cm</text>
<text x="534.9" y="408.4">A</text>
<text x="546.9" y="412.5">25cm</text>
<text x="549.9" y="408.4">FORMATO:</text>
<text x="564.7" y="412.5">50cm</text>
<text x="566.4" y="408.4">A2</text>
</g>
</svg>
